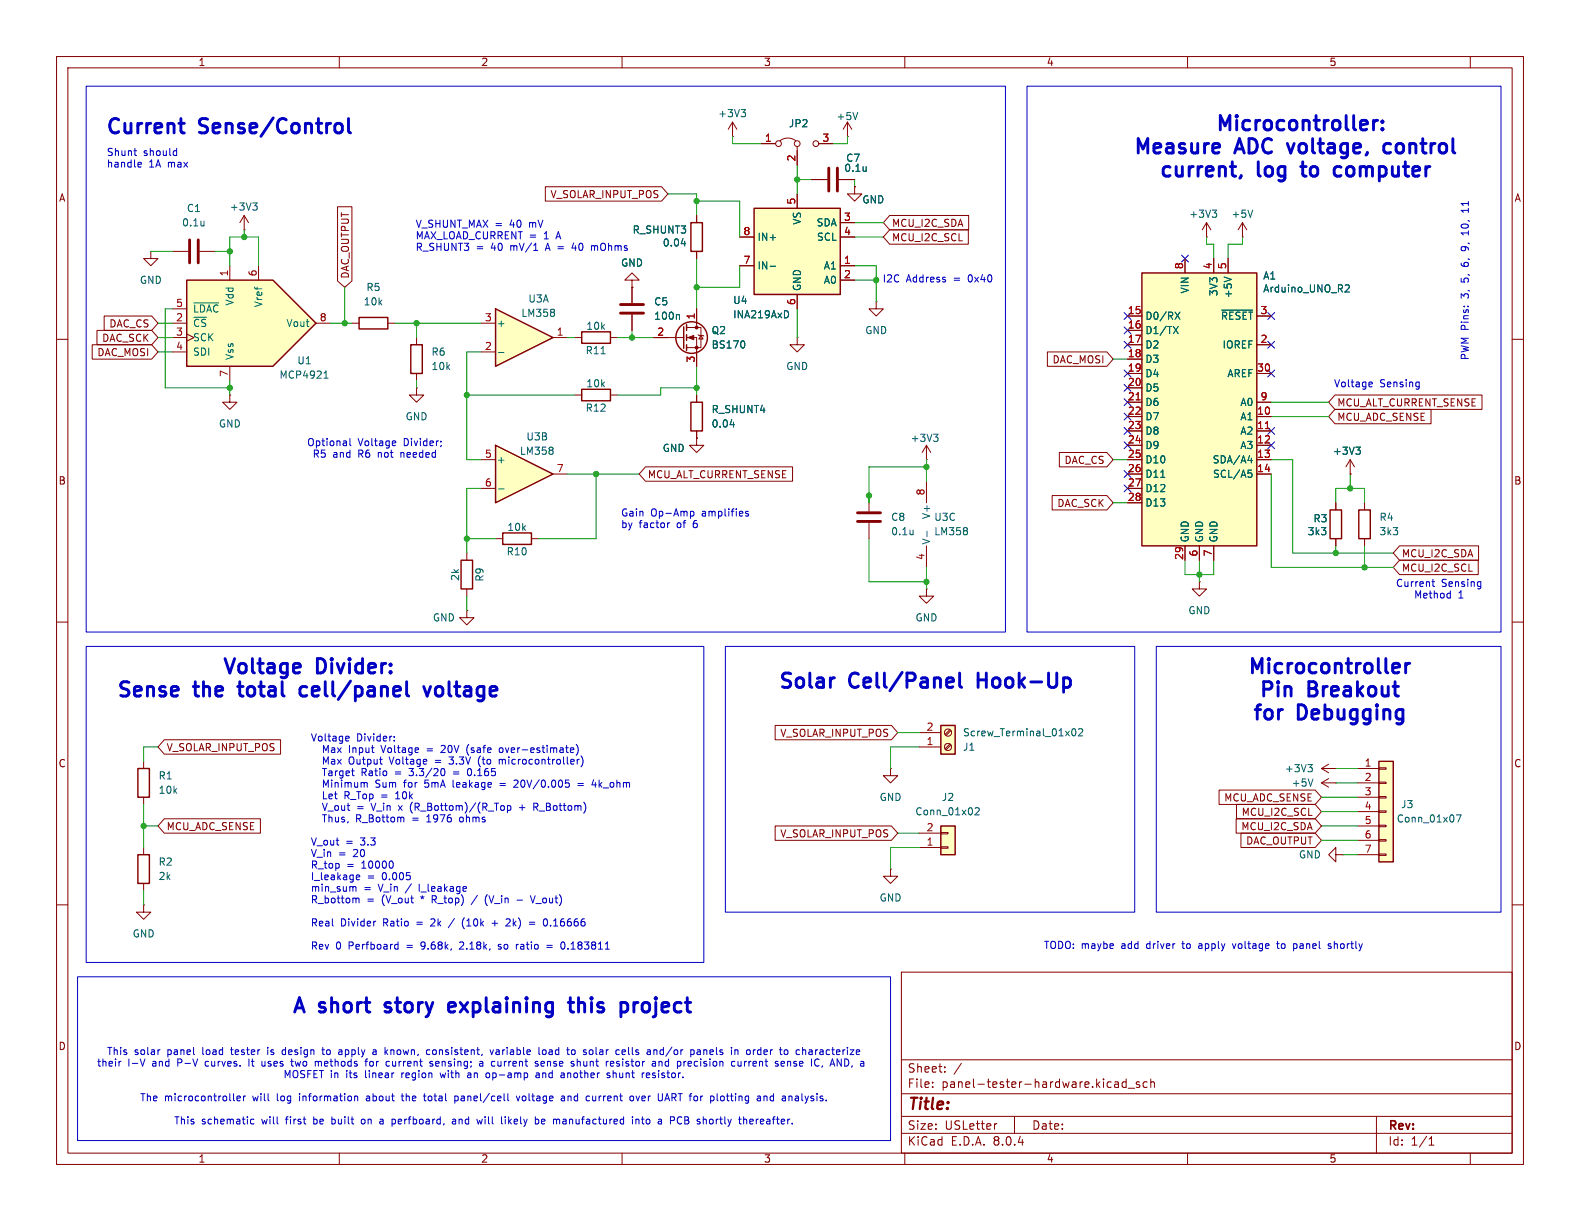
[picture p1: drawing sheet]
<svg xmlns="http://www.w3.org/2000/svg" width="279mm" height="216mm" viewBox="0 0 279 216" stroke-linecap="round" stroke-linejoin="round" font-family="sans-serif">
<g fill="none" stroke="#840000" stroke-width=".18">
<path d="M10 10h259.4v195.9h-259.4zM12 12h255.4v191.9h-255.4zM60 10v2M110 10v2M160 10v2M210 10v2M260 10v2M43.2 38.1l-.8 1.3M43.2 38.1v2.5M43.2 38.1l.7 1.3M10 60h2M43.2 40.6h.1"/>
<path d="M267.4 60h2M40.6 69.9v1.2h1.3l-1.3 1.3-1.2-1.3h1.2M40.6 69.9h.1M73.7 68.6v1.3h1.2l-1.2 1.2-1.3-1.2h1.3M73.7 68.6h.1M82.5 97.8v1.3M238.8 83.8h.1M238.8 81.3l-.8 1.3M238.8 81.3v2.5M238.8 81.3l.7 1.3M10 110h2M82.5 108v1.2h1.3l-1.3 1.3-1.2-1.3h1.2"/>
<path d="M82.5 108h.1M82.5 104.1v1.3M267.4 110h2M233.7 135.9l1.2 .8M233.7 135.9h2.5M233.7 138.4l1.2 .8M233.7 138.4h2.5M234.9 135.1l-1.2 .8M234.9 137.7l-1.2 .7M236.2 135.9h.1M236.2 138.4h.1M10 160h2"/>
<path d="M267.4 160h2M159.4 171.9h108v32h-108zM159.4 197.4h108M159.4 193.4h108M159.4 187.4h108M164.9 192.1v.2M164.9 191.4v.1M167.1 189.4v.2M167.1 188.7v.1M170 188l-1.3 1.9M176.3 198.7l-.3 .1M179.4 197.4v3"/>
<path d="M197.3 191.3l.4 .1 .1 .9M197.8 192.2l-.5 .1M197.8 191.6l-.5 .1M199.1 191.4l-.4-.1-.3 .3v.4l.2 .2h.5M199.1 190.8v1.5M199.5 192.4h1.1M201.5 191.4l-.4-.1-.2 .2 .1 .2 .5 .2v.3h-.6M202.9 191.4l-.5-.1-.3 .3v.4l.2 .2h.6M203.5 191.4l.2-.1 .4 .1v.9M203.5 190.8v1.5M243.4 197.4v6.5M60 203.9v2"/>
<path d="M110 203.9v2M159.4 200.4h108M160 203.9v2M210 203.9v2M252.7 202.5h.9M252.7 201.4l.4-.4v1.5M260 203.9v2"/>
</g>
<path d="M44.7 35.9h.8l-.4 .5M45.2 36.4l.3 .2v.3l-.3 .3M239.8 79.1h.8l-.5 .4M240.3 79.5l.3 .3v.3l-.3 .2M231.3 135.2h.8l-.5 .5M231.8 135.7l.3 .2v.3l-.3 .3M232.2 137.7l-.4 1.3" fill="none" stroke="#006464" stroke-width=".18"/>
<path d="M81.5 99.1h2.1v5h-2.1z" fill="none" stroke="#840000" stroke-width=".25"/>
<path d="M243.8 134.6h2.6v17.8h-2.6z" fill="#ffffc2"/>
<g fill="none" stroke="#840000" stroke-width=".18">
<path d="M213.4 39.4l-.8 1.2M213.4 39.4v2.5M213.4 39.4l.7 1.2M219.7 39.4l-.8 1.2M219.7 39.4v2.5M219.7 39.4l.8 1.2M26.7 44.5v1.2h1.2l-1.2 1.3-1.3-1.3h1.3M26.7 44.5h.1M213.4 41.9h.1M219.7 41.9h.1M212.1 102.9v1.2h1.3l-1.3 1.3-1.3-1.3h1.3M212.1 102.9h.1"/>
<path d="M157.5 135.9v1.3h1.2l-1.2 1.2-1.3-1.2h1.3M157.5 135.9h.1M240 135.9h3.8M240 138.4h3.8M243.8 138.3h1.3v.3h-1.3zM243.8 135.8h1.3v.2h-1.3zM25.4 149.9v1.2M25.4 156.2v1.3M157.5 153.7v1.2h1.2l-1.2 1.3-1.3-1.3h1.3M157.5 153.7h.1M240 141h3.8M240 143.5h3.8"/>
<path d="M240 146.1h3.8M240 148.6h3.8M240 151.1h3.8M243.8 151h1.3v.3h-1.3zM243.8 148.5h1.3v.2h-1.3zM243.8 145.9h1.3v.3h-1.3zM243.8 143.4h1.3v.2h-1.3zM243.8 140.8h1.3v.3h-1.3z"/>
</g>
<path d="M243.8 134.6h2.6v17.8h-2.6zM24.4 151.1h2v5.1h-2z" fill="none" stroke="#840000" stroke-width=".25"/>
<path d="M214.4 37.2h.8l-.5 .4M214.9 37.6l.3 .3v.3l-.3 .2M221.5 37.2l-.4 1.2M257.5 144.1h.9l-.6 1.3" fill="none" stroke="#006464" stroke-width=".18"/>
<path d="M33 49.5h15.3l7.6 7.7-7.6 7.6h-15.3z" fill="#ffffc2"/>
<path d="M33 49.5h15.3l7.6 7.7-7.6 7.6h-15.3z" fill="none" stroke="#840000" stroke-width=".25"/>
<path d="M30.5 57.2h2.5M30.5 59.7h2.5M30.5 54.6h2.5M30.5 44.5h2.8M33 59.1l1.3 .6-1.3 .6M35.3 44.5h2.8M40.6 47v2.5M45.7 47v2.5M55.9 57.2h2.5M30.5 62.2h2.5M40.6 64.8v2.5" fill="none" stroke="#840000" stroke-width=".18"/>
<path d="M36.1 39.1v.8M36.1 39.8l-.1 .1M34.3 53.6h4.4M57.3 66.9h.7M57.4 65.9l.3-.3v1.3" fill="none" stroke="#006464" stroke-width=".18"/>
<path d="M33.5 42.4v4.1M35.1 42.4v4.1" fill="none" stroke="#840000" stroke-width=".51"/>
<path d="M87.6 78.7l10.2 5.1-10.2 5.1z" fill="#ffffc2"/>
<path d="M87.6 78.7l10.2 5.1-10.2 5.1z" fill="none" stroke="#840000" stroke-width=".25"/>
<path d="M85.1 81.3h2.5M85.1 86.4h2.5M97.8 83.8h2.5" fill="none" stroke="#840000" stroke-width=".18"/>
<path d="M97.7 79.2v.3M97.7 79.7v.5M88.2 86.5h.9" fill="none" stroke="#006464" stroke-width=".18"/>
<path d="M166.4 146.1h2.5v5h-2.5z" fill="#ffffc2"/>
<path d="M162.6 149.9h3.8M162.6 147.3h3.8M166.4 147.2h1.2v.2h-1.2zM166.4 149.7h1.2v.3h-1.2z" fill="none" stroke="#840000" stroke-width=".18"/>
<path d="M166.4 146.1h2.5v5h-2.5z" fill="none" stroke="#840000" stroke-width=".25"/>
<path d="M172.4 142.9l.5-.1 .3 .4-.8 .9h.8" fill="none" stroke="#006464" stroke-width=".18"/>
<path d="M166.4 128.3h2.5v5.1h-2.5z" fill="#ffffc2"/>
<path d="M72.6 61h2.1v5h-2.1zM166.4 128.3h2.5v5.1h-2.5z" fill="none" stroke="#840000" stroke-width=".25"/>
<g fill="none" stroke="#840000" stroke-width=".18">
<path d="M73.7 59.7v1.3M73.7 66v1.3M163.8 78.7l-.7 1.3M163.8 78.7v2.6M163.8 78.7l.8 1.3M153.7 87.6v2.8M153.7 92.5v2.8M163.8 81.3h.1M163.8 104.1v1.3h1.3l-1.3 1.3-1.2-1.3h1.2M163.8 104.1h.1M162.6 132.1h3.8M162.6 129.5h3.8"/>
<path d="M168 129l-.9 .9M168 131.6l-.9 .8M168.1 129.2l-.8 .8M168.1 131.7l-.8 .9"/>
<circle cx="167.6" cy="132.1" r=".63"/>
<circle cx="167.6" cy="129.5" r=".63"/>
</g>
<path d="M165.1 76.8h.8l-.4 .5M165.6 77.3l.3 .2v.3l-.3 .2M161.5 93.7v.9M161.5 94.4l-.1 .1M189.6 129l.2-.2a.68 .68 0 0 1 .5 .7 .68 .68 0 0 1-.5 .6l-.2-.1-.1-.4zM190.7 129l.5-.2 .3 .4-.8 .9h.8" fill="none" stroke="#006464" stroke-width=".18"/>
<path d="M151.6 92.2h4.1M151.6 90.7h4.1" fill="none" stroke="#840000" stroke-width=".51"/>
<path d="M87.6 54.6l10.2 5.1-10.2 5.1z" fill="#ffffc2"/>
<path d="M63.5 56.1h5.1v2.1h-5.1zM87.6 54.6l10.2 5.1-10.2 5.1zM88.9 94.2h5.1v2.1h-5.1zM24.4 135.9h2v5.1h-2z" fill="none" stroke="#840000" stroke-width=".25"/>
<g fill="none" stroke="#840000" stroke-width=".18">
<path d="M143.5 31.8h2.8M148.3 31.8h2.8M149.9 24.1h.1M149.9 21.6l-.8 1.3M149.9 21.6v2.5M149.9 21.6l.7 1.3M151.1 33v1.3h1.3l-1.3 1.3-1.2-1.3h1.2M151.1 33h.1M62.2 57.2h1.3M68.6 57.2h1.2M85.1 57.2h2.5M97.8 59.7h2.5"/>
<path d="M85.1 62.2h2.5M87.6 95.3h1.3M94 95.3h1.2M163.8 85.1v3.8M163.8 96.5v3.8M25.4 134.6v1.3M25.4 141v1.2M236.2 151.1v-1.2l-1.3 1.2 1.3 1.3v-1.3h1.3M237.5 151.1h.1M25.4 160v1.3h1.3l-1.3 1.3-1.3-1.3h1.3M25.4 160h.1"/>
</g>
<path d="M151.7 19.9l-.4 1.3M153.2 29.5v.8M153.2 30.2h-.1M98 54.8v.3M98 55.3v.5M88.2 62.3h.9M163.9 93.9v1M171 93.4v.3M171 94v.4" fill="none" stroke="#006464" stroke-width=".18"/>
<path d="M146.6 29.7v4.1M148.1 29.7v4.1" fill="none" stroke="#840000" stroke-width=".51"/>
<path d="M201.9 48.3h20.3v48.2h-20.3z" fill="#ffffc2"/>
<path d="M201.9 48.3h20.3v48.2h-20.3zM235.2 90.2h2v5.1h-2z" fill="none" stroke="#840000" stroke-width=".25"/>
<g fill="none" stroke="#840000" stroke-width=".18">
<path d="M199.4 55.9h2.5M199.4 58.4h2.5M209.5 45.7v2.6M214.6 45.7v2.6M217.2 45.7v2.6M222.2 55.9h2.6M199.4 73.7h2.5M199.4 76.2h2.5M199.4 78.7h2.5M199.4 61h2.5M199.4 63.5h2.5M199.4 66h2.5"/>
<path d="M199.4 68.6h2.5M199.4 71.1h2.5M222.2 73.7h2.6M222.2 76.2h2.6M222.2 78.7h2.6M222.2 61h2.6M222.2 66h2.6M222.2 71.1h2.6M199.4 81.3h2.5M199.4 83.8h2.5M199.4 86.4h2.5M199.4 88.9h2.5"/>
<path d="M209.5 96.5v2.6M212.1 96.5v2.6M214.6 96.5v2.6M222.2 81.3h2.6M222.2 83.8h2.6M236.2 88.9v1.3M236.2 95.3v1.2"/>
</g>
<path d="M200.9 70.7h.7M223.8 75.8h.7" fill="none" stroke="#a90000" stroke-width=".18"/>
<path d="M207.5 57.7l.8 1.3M207.8 55.2l.8 1.3M208.3 57.7l-.8 1.3M208.6 55.2l-.8 1.3M216 54.8h5.5M216.5 49l1.2 .4M238 50.4h.4l.2 .3-.8 .9h.8M205.3 84.4h.7M220.7 81.4h.8M220.7 83.1h.6M220.9 83.6h.3l.2 .3-.1 .4-.4 .1M221.3 81v.9" fill="none" stroke="#006464" stroke-width=".18"/>
<path d="M133.3 36.8h15.3v15.3h-15.3z" fill="#ffffc2"/>
<g fill="none" stroke="#840000" stroke-width=".25">
<path d="M122.2 39.4h2v5.1h-2zM133.3 36.8h15.3v15.3h-15.3zM102.9 58.7h5v2h-5zM120.9 57.8v3.8M121.4 57.4v1M121.4 59.2v1M102.9 68.8h5v2.1h-5zM121.4 61v1M122.2 71.1h2v5.1h-2zM240.3 90.2h2v5.1h-2z"/>
<circle cx="122.3" cy="59.7" r="2.79"/>
</g>
<g fill="none" stroke="#840000" stroke-width=".18">
<path d="M59.7 36.6h2.5v13.1l-1.2 1.1-1.3-1.1zM96.4 33h20.6l1.1 1.3-1.1 1.3h-20.6zM123.2 38.1v1.3M129.5 24.1h.1M129.5 21.6l-.7 1.3M129.5 21.6v2.5M129.5 21.6l.8 1.3M134.6 25.4h2.6M137.9 24.9a2.26 2.26 0 0 1 2.8 0M141 25.9v3.3M141 34.3v2.5M143.5 31.8h2.8"/>
<path d="M144.8 25.4h2.5M148.3 31.8h2.8M148.6 39.4h2.5M151.1 33h.1M157.3 38.1h14v2.5h-14l-1.1-1.2zM17.1 58.4h9.7l1.1 1.3-1.1 1.3h-9.7zM18.4 55.9h8.4l1.1 1.3-1.1 1.2h-8.4zM101.6 59.7h1.3M107.9 59.7h1.3M111.8 49.5h1.2l-1.2-1.2-1.3 1.2h1.3v1.3M111.8 50.8h.1M111.8 50.8v2.8"/>
<path d="M111.8 55.6v2.8M115.6 59.7h5.3M121.4 59.7h1.8v5.1M121.4 57.9h2.6v3.6h-2.6M123.2 44.5v1.2M123.2 54.6v3.3M123.4 59.2l.2 .1h.7l.2 .1M124 59.3l.3 .6h-.7zM130.8 47h2.5M130.8 41.9h2.5M141 59.7v1.3h1.2l-1.2 1.2-1.3-1.2h1.3M141 59.7h.1"/>
<path d="M141 52.1v2.5M148.6 47h2.5M148.6 49.5h2.5M148.6 41.9h2.5M154.9 53.3v1.3h1.3l-1.3 1.3-1.2-1.3h1.2M154.9 53.3h.1M157.3 40.6h13.9v2.6h-13.9l-1.1-1.3zM199.4 55.9h2.5M199.4 58.4h2.5M209.5 45.7v2.6M214.6 45.7v2.6M217.2 45.7v2.6"/>
<path d="M222.2 55.9h2.6M16.3 61h10.5l1.1 1.2-1.1 1.3h-10.5zM101.6 69.9h1.3M107.9 69.9h1.3M123.2 77.5v1.2h1.3l-1.3 1.3-1.3-1.3h1.3M123.2 77.5h.1M123.2 69.9v1.2M123.2 76.2v1.3M185.2 62.2h10.5l1.1 1.3-1.1 1.3h-10.5zM199.4 73.7h2.5M199.4 76.2h2.5M199.4 78.7h2.5"/>
<path d="M199.4 61h2.5M199.4 63.5h2.5M199.4 66h2.5M199.4 68.6h2.5M199.4 71.1h2.5M222.2 73.7h2.6M222.2 76.2h2.6M222.2 78.7h2.6M222.2 61h2.6M222.2 66h2.6M222.2 71.1h2.6M236.1 72.4h17v2.5h-17l-1.2-1.2z"/>
<path d="M236.1 69.8h26v2.6h-26l-1.2-1.3zM114.1 82.5h26v2.6h-26l-1.1-1.3zM186.1 87.6h9.6l1.1 1.3-1.1 1.3h-9.6zM187.3 80h8.4l1.1 1.3-1.1 1.3h-8.4zM199.4 81.3h2.5M199.4 83.8h2.5M199.4 86.4h2.5M199.4 88.9h2.5M209.5 96.5v2.6M212.1 96.5v2.6M214.6 96.5v2.6M222.2 81.3h2.6"/>
<path d="M222.2 83.8h2.6M236.2 88.9v1.3M236.2 95.3v1.2M238.8 83.8h.1M241.3 88.9v1.3M241.3 95.3v1.2M247.5 99.1h13.9v2.5h-13.9l-1.1-1.3zM247.5 96.5h14v2.6h-14l-1.1-1.3zM29.1 130.8h20.5v2.6h-20.5l-1.2-1.3zM137.1 128.3h20.5l1.1 1.2-1.1 1.3h-20.5zM215.6 139.7h17l1.1 1.3-1.1 1.2h-17zM29.1 144.8h16.9v2.5h-16.9l-1.2-1.2z"/>
<path d="M137.1 146h20.5l1.1 1.3-1.1 1.3h-20.5zM218.6 144.8h14l1.1 1.3-1.1 1.2h-14zM218.7 142.2h13.9l1.1 1.3-1.1 1.3h-13.9zM219.4 147.3h13.2l1.1 1.3-1.1 1.3h-13.2z"/>
<circle cx="137.7" cy="25.4" r=".51"/>
<circle cx="141" cy="25.4" r=".51"/>
<circle cx="144.3" cy="25.4" r=".51"/>
</g>
<g fill="none" stroke="#006464" stroke-width=".18">
<path d="M131.1 19.4h.7l-.4 .5M131.6 19.9l.2 .2v.3l-.2 .2M153.2 29.5v.8M153.2 30.2h-.1M120 55.6l.2 .2v.7M120.5 43.1h.8M136.2 47.1h1M139.2 55l.2 .5-.2 .6M207.5 57.7l.8 1.3M207.8 55.2l.8 1.3M208.3 57.7l-.8 1.3M208.6 55.2l-.8 1.3"/>
<path d="M216 54.8h5.5M216.5 49l1.2 .4M238 50.4h.4l.2 .3-.8 .9h.8M106.3 62.6h.7M129.1 75.1h.8M131.6 60.4l.1 .4-.1 .6M239.8 79.1h.8l-.5 .4M240.3 79.5l.3 .3v.3l-.3 .2M205.3 84.4h.7M220.7 81.4h.8M220.7 83.1h.6M220.9 83.6h.3l.2 .3-.1 .4-.4 .1"/>
<path d="M221.3 81v.9"/>
</g>
<g fill="#840000" stroke="#840000" stroke-width=".18">
<path d="M121.7 59.7l1-.4v.8z"/>
<circle cx="123.2" cy="61.5" r=".25"/>
<circle cx="123.2" cy="57.9" r=".25"/>
</g>
<path d="M109.7 55.4h4.1M109.7 53.8h4.1" fill="none" stroke="#840000" stroke-width=".51"/>
<g fill="none" stroke="#0000c2" stroke-width=".51">
<path d="M31.6 21.8h1M32.1 23.4l.5 .1M60.1 21.8l.4 .5v.7l-.4 .5M61.6 21v2.1l.4 .4M215.5 25.5l.2 .5-1.2 .2M219.5 31l-.3 .5M235.9 29.9v.8l.2 .2 .3 .2h.5M242.9 21.3v1.7M243.6 21.3a.65 .65 0 0 0-.7 .5M244.5 22.7l.1 .2-.1 .1M244.5 22.7l-.2 .2 .2 .1M244.5 21.4v.2"/>
<path d="M244.5 22.7v.3M244.5 21.4l.1 .1-.1 .1M244.5 21.4l-.2 .1 .2 .1M245.7 25.4l-.8 .1-.2 .4v.7l.1 .2 .4 .3h.5M52.7 117.3l.3 .1 .1 .5-1.2 .2M53 118.9l-.3 .1M147.3 119.9h.3M167.8 119.9l.7 .1 .1 .5-1.2 .2M169.7 119v2.2l.4 .3M247.1 117.3l.3 .1 .1 .5-1.2 .2M247.4 118.9l-.3 .1M248.6 117.3v1.7"/>
<path d="M249.3 117.3a.65 .65 0 0 0-.7 .5M54 121.4l-.7 .1-.3 .4v.7l.2 .2 .3 .3h.5M72 123l.3 .1M74.9 121.4l.6 1.7 .6-1.7M168.5 121.4l-.7 .1M80.4 177.4l-.7-.1-.4 .3v1l.1 .2 .3 .2 .7-.2M80.5 177.9l-1.2 .2M100.5 177.3h1M100.8 176.4v2.2l.2 .2 .5 .2M102.3 176.4v2.6M102.7 177.3l-.4 .2M112.1 177.3v1.7"/>
<path d="M112.8 177.3a.65 .65 0 0 0-.7 .4"/>
</g>
<g fill="none" stroke="#0000c2" stroke-width=".18">
<path d="M15.2 15.2h162.6v96.6h-162.6zM181.6 15.2h83.8v96.6h-83.8zM23.7 26.7h.5M23.9 27.4l.3 .1M24.6 28.7l.3 .1 .1 .2-.6 .1M24.9 29.5h-.3M30.9 26.7h.3M31.2 27.4l-.3 .1M31.2 26.2v1.3M259.7 36.8v.8M259.7 37.2h-1.3l.4 .4M94.4 44.3h.7"/>
<path d="M101.4 43l-.3 .9h.8M104.6 43.4v.9M104.6 43.6l.4-.2 .1 .2M258.4 44.1l.2 .2h.3l.3-.2M259.7 40.8v.8M259.7 44v.2M259.7 41.2h-1.3l.4 .4M61.9 77.5v1.1l.2 .2M69.8 78l.2 .3-.6 .1M69.9 78.7l-.1 .1M78 78v.1M78 78.7l-.1 .3"/>
<path d="M242.3 67.6h.3l.1 .3-.6 .1M242.6 68.3l-.3 .1M250.8 67.6h.2M251 67.6v1l-.2 .2M251 68.3l-.2 .1M118.2 92.5l-.1 .2M122.1 90.5l.4-.1 .2 .3-.1 .5h-.5M132.3 90.5l-.3-.1-.2 .2 .1 .2 .4 .1v.3h-.5M15.2 114.3h109.3v55.9h-109.3zM128.3 114.3h72.4v47h-72.4zM204.5 114.3h60.9v47h-60.9zM253.2 102.9h.5"/>
<path d="M253.4 102.4v1.1l.3 .2M256.5 104.5v1.2M256.5 105.7h-.1M261.7 102.9h.2M261.9 102.9v1l-.2 .2M261.9 103.6l-.2 .1M61.3 130.2h.4v.3l-.6 .1M61.7 131h-.4M64.9 138.4v.8M67.4 131.8l.4 1.3M68.8 133.8l.4 1.3M69.7 130.9v.1"/>
<path d="M69.7 130.2v.2M72.3 137l.2 .2M75.1 139.1l.2 .1M75.2 137.9l-.1 .6 .2-.1M75.5 132.4h1M75.5 132.8h1M77 134.5h.9M77 134.8h.9M78.5 131.8l-.5 .1M78.5 136l.2 .4-.2 .7M78.7 132.3l-.8 .8h.8M79.4 135l.5 .1"/>
<path d="M80.1 137.9v1.1l.2 .2M80.2 133.8l-.4 .5h.1M80.2 136.5h1M80.2 136.9h1M82.6 133l.3 .6M82.8 136a.69 .69 0 0 0 .3 1.2l.1-.1M82.9 131.6l-.3 .6M84.7 134.2v.9l.3 .5M88.3 134.3v.8M88.3 134.4l.3-.1 .2 .2M88.4 132.3l.3-.1 .3 .3v.3l-.3 .3-.3-.1-.1-.2zM88.4 138.5h1"/>
<path d="M88.4 138.9h1M88.8 134.5v.6M89 134.3l-.2 .2M90.9 138.1l.5-.2 .2 .3M91.6 138.3l-.8 .9h.8M101.3 132.2l.2 .3-.6 .1M101.4 133l-.1 .1M101.9 131.6a1.47 1.47 0 0 1 .1 1.9M102.2 138.5h1M102.2 138.9h1M102.4 134.3l-.3 .1M102.7 133.7a1.46 1.46 0 0 1 0 1.9"/>
<path d="M105 137.9l-.3 .9h.8M105.3 138.4v.8M62.9 156.8v.8M63 158.9h.4l.1 .8M63.1 155.5h.5M63.1 154.8l.3-.1 .2 .3-.6 .1M65.6 142l.4 1.3M69.5 152.5v.8M70 141.2h.7M70.2 140.2l-.2 .1M70.4 142.4l.7 .9M71.1 142.4l-.7 .9"/>
<path d="M72.6 143.2l.3 .6M72.7 142.1l-.1 .3M75.5 145.3h.7M81.4 144.6l-.1 .5 .1 .2h.3M84.4 158.3l-1.1 1.7M86.2 158.2a1.46 1.46 0 0 0 0 1.9M89.7 142.4v1.3M89.7 142.5l.4-.1 .2 .3-.1 .5h-.5M91.4 159.2h1M91.9 142.8h.9M93.8 158.4l.4 1.3 .4-1.3M94.4 142h.5l.2 .3-.1 .3-.6 .1"/>
<path d="M94.7 142.7l.4 .6M13.7 172.7h143.8v29h-143.8zM66.5 162.9l-.3 .1M70 167h.4M70.4 166.6v1.2M70.4 167.8h-.4M80.4 162.4l-1.1 1.6M81.5 166.6l-.2 .1M81.9 167.1l-.7 .7h.8M82.1 162.3a1.46 1.46 0 0 0 0 1.9M87 163.3h1M88.1 167.8h.4"/>
<path d="M88.5 167l-.4 .2 .1 .1 .3 .1M89.6 162.5h.4l.2 .2M90.2 162.8l-.8 .9h.8M91.7 167l-.3 .1M93.6 163.1h1M93.6 163.4h1M96.1 163l.1-.4 .2-.1a.72 .72 0 0 1 .1 1.2M96.7 167.2h1M96.7 167.5h1M99.2 167l.1-.3 .2-.1a.68 .68 0 0 1 .4 .6 .68 .68 0 0 1-.4 .6M212.1 166.9h-.1M212.1 167.2l-.2 .2 .2 .3"/>
<path d="M217.9 166.9l.3 .8 .3-.8M225.7 166.9h.5M225.9 166.4v1.1l.3 .2M228.9 166.9h.3l.2 .2-.1 .5-.4 .1M235.3 166.9h-.3l-.1 .2v.1l.4 .2v.3h-.4M21.4 187.7l-.3 .1M25.6 187.2l-.4 1.3M28.2 185.6h.1M41.3 193.4v1.1l.2 .2M41.9 194.2l.6-.1-.1-.2-.3-.1-.2 .2 .1 .6h.4M43.1 193.8v.9M43.4 193.8l-.3 .2"/>
<path d="M44 187.2v1.3M44.9 198l-.4-.1-.2 .2 .1 .6h.5M46.3 187.7v.6l.4 .2M47.3 185.2v.1M47.3 185.6v.9M50.4 185.6l-.4 .1-.1 .2v.5l.5 .1M51.6 187.2v1.1l.3 .2M56.2 187.7l.1 .2M56.3 187.9v.6M56.5 187.7l-.2 .2M56.9 185.6h.5M57.1 185.2v1.1l.3 .2"/>
<path d="M58.7 197.5v1.2M58.7 198.7h.1M58.8 197.9l-.1 .1M60 185.6l.4 .1 .1 .8M60.5 186.4l-.5 .1M60.5 185.9l-.5 .1M62.7 193.9l.2-.1 .3 .1 .1 .8M62.7 193.8v.9M64.3 197.9l-.3 .1-.1 .1v.5l.4 .1M64.7 187.4v1.1M64.9 193.8l-.1 .1M64.9 194.2l-.1 .1 .1 .4"/>
<path d="M65.5 187.7l-.1 .6 .2 .2M66 185.7h.5v.8M66 186.4h.5M66.5 185.9l-.5 .2M67.2 198.7h.6M67.2 198h.5M67.8 198.2l-.6 .1M68.8 187.7h.1M68.9 188.5h-.1M69.1 185.6v.9M69.3 185.6l-.2 .1M69.7 197.9l.2 .2v.4l-.2 .2"/>
<path d="M70.9 193.8h.5M71.1 193.4v1.1l.3 .2M74.9 193.8h.4M75 193.4v1.1l.3 .2M75.6 185.6l.4 .1M76 186.4l-.4 .1M76 187.9l.6 .4-.2 .2h-.4M76.5 187.7h-.3l-.2 .2M76.9 185.6l-.3 .1-.1 .2 .1 .5 .3 .1M77.5 187.7h-.3l-.2 .2 .1 .6h.4M77.6 188l-.6 .1M77.8 189.7l.3 .9"/>
<path d="M80 198h.5l.1 .7M80.4 193.9l.4-.1 .2 .2-.1 .6h-.5M80.4 193.8v1.3M80.6 198.2l-.4 .1-.2 .1 .2 .3h.4M83.1 190.1h-.3l-.1 .2v.2l.4 .1M84.8 187.7h.5l.1 .8M84.8 188.5h.6M85.3 197.9l-.2 .8-.3-.6M85.4 188l-.6 .1M86 190.4l.2 .2 .3-.1M86.5 189.8l-.3-.1-.2 .1M86.7 185.6l.3 .9 .3-.9"/>
<path d="M87.7 185.7h.5M88.3 185.9l-.4 .1-.2 .2 .2 .3 .4-.1M88.6 187.7v.8M88.6 188.4l-.2 .1M89.3 197.5v.1M89.3 197.9v.8M89.8 193.4v1.1l.2 .2M90 197.5v1.2M90.4 197.9l-.4 .5M91.3 193.8l.3 .9 .3-.9M94.8 189.8h.5l.1 .8M95 197.9l.3 .2v.4l-.3 .2"/>
<path d="M95.4 190l-.5 .1-.1 .2 .1 .3 .5-.1M95.7 188.1l.6-.1-.1-.3h-.4l-.1 .2v.6h.5M96 185.7l.2-.1 .3 .1 .1 .5-.1 .2-.3 .1-.2-.1zM96.3 198l-.4-.1-.1 .2v.6h.5M96.4 198.2l-.6 .1M99.3 193.9h.5v.8M99.4 189.7l.3 .1 .1 .8M99.7 197.9l-.1 .1M99.7 198.3l-.2 .1 .2 .3M99.8 190.5l-.4 .1M99.8 190l-.4 .1M99.8 194.1l-.4 .1-.2 .1 .2 .4 .4-.1"/>
<path d="M101.3 185.6l.3 .1 .1 .2v.5l-.4 .1M102.3 187.7l.3 .2v.6M104.8 185.7v.7M104.8 193.8v.7l.4 .2M107.8 189.8l-.3-.1-.2 .2 .1 .2 .4 .1v.3h-.5M108.4 189.3v1.3M108.5 189.8h-.1M109.5 187.7h-.3l-.2 .2 .1 .1 .4 .2v.3h-.5M110.2 185.6l.3 .1 .1 .2-.6 .2M110.5 186.4l-.3 .1M111.1 185.2v1.1l.2 .2M111.5 193.9l.3-.1 .3 .2-.2 .6h-.4"/>
<path d="M111.8 197.5v.1M111.8 197.9v.8M112.4 198l.2-.1 .3 .1 .1 .7M112.4 197.9v.8M112.5 193.8l.3 .9 .3-.9M113.4 197.9h.5M113.6 197.5v1.1l.3 .1M114.3 190.1l.6-.1-.1-.2-.3-.1-.2 .2 .1 .6h.4M115.8 185.6l.4 .2v.7M116.5 187.8l.2-.1h.3l.1 .8M116.5 187.7v.8M117.2 185.6l-.4 .1-.1 .2 .1 .5 .4 .1"/>
<path d="M117.6 194.7l.4-1.3 .4 1.3M117.7 194.3h.6M118.1 187.7h-.2l-.3 .2 .1 .5 .4 .1M121.9 187.7h.3l.1 .3-.6 .1M122.2 188.5h-.3M123.3 185.7h.5v.8M123.8 185.9l-.4 .1-.2 .2 .2 .3 .4-.1M124.5 185.6v.9M124.9 185.7l-.3-.1-.1 .1M125.6 198.7h.3M125.9 197.9l-.3 .1M127.8 193.8l-.3 .1-.1 .1 .1 .5 .3 .2"/>
<path d="M131 188.4l-.1 .1h-.3M131 187.7v.8M131.6 187.7v.8M132 187.7l-.4 .2M132.4 185.6l-.3 .1-.1 .2 .1 .5 .3 .1M132.6 198.3l.6-.1-.1-.2-.3-.1-.2 .2v.6h.5M135.1 193.8v.9M135.1 193.9l.2-.1 .3 .1v.8M135.3 185.6l-.2 .2v.5l.2 .2M135.7 185.9l-.6 .2M136.2 193.9v.6M139.3 187.8l.2-.1h.3v.8"/>
<path d="M139.3 187.7v.8M141 193.8l-.3 .1M141.1 194.2h-.3l-.2 .1 .1 .3 .4 .1M141.4 185.7l-.4-.1-.2 .3 .1 .5h.5M144.2 185.6v.9M144.5 185.6l-.3 .3M146.9 188.2h.6M147.2 187.2l-.4 1.3M150 187.6v.6"/>
</g>
<g fill="none" stroke="#009600" stroke-width=".18">
<path d="M118.1 34.3h5.1v3.8M123.2 35.6h7.6v6.3M129.5 24.1v1.3h5.1M141 29.2v5.1M141 31.8h2.5M149.9 24.1v1.3h-2.6M151.1 39.4h5.1M151.1 31.8v1.2M26.7 44.5h3.8M27.9 59.7h2.6M27.9 57.2h2.6M30.5 54.6h-1.3v14h11.4"/>
<path d="M38.1 44.5h2.5M40.6 47v-5.1h5.1v5.1M43.2 40.6v1.3M58.4 57.2h3.8M61 50.8v6.4M69.8 57.2h15.3M73.7 57.2v2.5M100.3 59.7h1.3M109.2 59.7h6.4M111.8 58.4v1.3M123.2 45.7v8.9M130.8 47v3.8h-7.6"/>
<path d="M141 54.6v5.1M151.1 47h3.8v6.3M151.1 49.5h3.8M151.1 41.9h5.1M213.4 41.9v1.3h1.2v2.5M219.7 41.9v1.3h-2.5v2.5M27.9 62.2h2.6M40.6 67.3v2.6M73.7 67.3v1.3M82.5 69.9h19.1M85.1 62.2h-2.6v19.1h2.6M123.2 64.8v5.1"/>
<path d="M123.2 68.6h-6.4v1.3h-7.6M196.8 63.5h2.6M224.8 73.7h10.1M224.8 71.1h10.1M82.5 95.3h5.1M85.1 86.4h-2.6v11.4M100.3 83.8h12.7M105.4 83.8v11.5h-10.2M153.7 95.3v7.6h10.1M163.8 82.6h-10.1v6.3M163.8 81.3v3.8M196.8 81.3h2.6"/>
<path d="M196.8 88.9h2.6M209.5 99.1v2.5h5.1v-2.5M212.1 99.1v3.8M224.8 81.3h3.8v16.5h17.8M224.8 83.8v16.5h21.6M236.2 88.9v-2.5h5.1v2.5M236.2 96.5v1.3M238.8 83.8v2.6M241.3 96.5v3.8M82.5 105.4v2.6M163.8 100.3v3.8M27.9 132.1h-2.5v2.5"/>
<path d="M158.7 129.5h3.9M162.6 132.1h-5.1v3.8M236.2 135.9h3.8M236.2 138.4h3.8M25.4 142.2v7.7M25.4 157.5v2.5M25.4 146.1h2.5M158.7 147.3h3.9M162.6 149.9h-5.1v3.8M233.7 146.1h6.3M233.7 141h6.3M233.7 143.5h6.3"/>
<path d="M233.7 148.6h6.3M237.5 151.1h2.5"/>
</g>
<g fill="none" stroke="#000084" stroke-width=".18">
<path d="M198.8 55.3l1.2 1.2M198.8 57.8l1.2 1.2M200 55.3l-1.2 1.2M200 57.8l-1.2 1.2M208.9 45.1l1.3 1.2M210.2 45.1l-1.3 1.2M224.2 55.3l1.2 1.2M225.4 55.3l-1.2 1.2M198.8 78.1l1.2 1.2M198.8 65.4l1.2 1.2M198.8 75.6l1.2 1.2M198.8 60.4l1.2 1.2"/>
<path d="M198.8 73.1l1.2 1.2M198.8 68l1.2 1.2M198.8 70.5l1.2 1.2M200 78.1l-1.2 1.2M200 65.4l-1.2 1.2M200 75.6l-1.2 1.2M200 60.4l-1.2 1.2M200 73.1l-1.2 1.2M200 68l-1.2 1.2M200 70.5l-1.2 1.2M224.2 60.4l1.2 1.2M224.2 75.6l1.2 1.2"/>
<path d="M224.2 78.1l1.2 1.2M224.2 65.4l1.2 1.2M225.4 60.4l-1.2 1.2M225.4 75.6l-1.2 1.2M225.4 78.1l-1.2 1.2M225.4 65.4l-1.2 1.2M198.8 85.8l1.2 1.2M198.8 83.2l1.2 1.2M200 85.8l-1.2 1.2M200 83.2l-1.2 1.2"/>
</g>
<path d="M200.9 70.7h.7M223.8 75.8h.7" fill="none" stroke="#a90000" stroke-width=".18"/>
<g fill="#009600" stroke="#009600" stroke-width=".18">
<circle cx="236.2" cy="97.8" r=".46"/>
<circle cx="238.8" cy="86.4" r=".46"/>
<circle cx="163.8" cy="102.9" r=".46"/>
<circle cx="163.8" cy="82.6" r=".46"/>
<circle cx="241.3" cy="100.3" r=".46"/>
<circle cx="212.1" cy="101.6" r=".46"/>
<circle cx="154.9" cy="49.5" r=".46"/>
<circle cx="141" cy="31.8" r=".46"/>
<circle cx="123.2" cy="35.6" r=".46"/>
<circle cx="111.8" cy="59.7" r=".46"/>
<circle cx="123.2" cy="50.8" r=".46"/>
<circle cx="123.2" cy="68.6" r=".46"/>
<circle cx="153.7" cy="87.6" r=".46"/>
<circle cx="40.6" cy="44.5" r=".46"/>
<circle cx="43.2" cy="41.9" r=".46"/>
<circle cx="40.6" cy="68.6" r=".46"/>
<circle cx="105.4" cy="83.8" r=".46"/>
<circle cx="73.7" cy="57.2" r=".46"/>
<circle cx="82.5" cy="69.9" r=".46"/>
<circle cx="61" cy="57.2" r=".46"/>
<circle cx="82.5" cy="95.3" r=".46"/>
<circle cx="25.4" cy="146.1" r=".46"/>
</g>
<g font-size="3.5" fill="#0000c2">
<text x="214.7" y="23.9">Microcontroller:</text>
<text x="18.4" y="24.4">Current</text>
<text x="35.3" y="24.4">Sense/Control</text>
<text x="200.2" y="27.9">Measure</text>
<text x="218.6" y="27.9">ADC</text>
<text x="228.8" y="27.9">voltage,</text>
<text x="246.8" y="27.9">control</text>
<text x="204.7" y="32">current,</text>
<text x="222.4" y="32">log</text>
<text x="231.3" y="32">to</text>
<text x="238" y="32">computer</text>
<text x="39" y="119.9">Voltage</text>
<text x="56" y="119.9">Divider:</text>
<text x="220.4" y="119.9">Microcontroller</text>
<text x="20.4" y="124">Sense</text>
<text x="34.4" y="124">the</text>
<text x="43.3" y="124">total</text>
<text x="55.1" y="124">cell/panel</text>
<text x="78.1" y="124">voltage</text>
<text x="137.4" y="122.4">Solar</text>
<text x="150.2" y="122.4">Cell/Panel</text>
<text x="173.9" y="122.4">Hook-Up</text>
<text x="222.4" y="124">Pin</text>
<text x="231.4" y="124">Breakout</text>
<text x="221.2" y="128">for</text>
<text x="229.5" y="128">Debugging</text>
<text x="51.4" y="179.8">A</text>
<text x="56.5" y="179.8">short</text>
<text x="69.1" y="179.8">story</text>
<text x="81.4" y="179.8">explaining</text>
<text x="103.8" y="179.8">this</text>
<text x="113.8" y="179.8">project</text>
</g>
<text font-size="2.8" fill="#840000" x="160.4" y="196.8">Title:</text>
<g font-size="2.1" fill="#840000">
<text x="160.4" y="189.9">Sheet:</text>
<text x="160.4" y="192.6">File:</text>
<text x="166.5" y="192.6">panel-tester-hardware.kicad_sch</text>
<text x="160.4" y="202.8">KiCad</text>
<text x="160.4" y="200">Size:</text>
<text x="167.1" y="200">USLetter</text>
<text x="168.1" y="202.8">E.D.A.</text>
<text x="175.7" y="202.8">8.0.4</text>
<text x="182.4" y="200">Date:</text>
<text x="245.4" y="200.2">Rev:</text>
<text x="245.4" y="202.8">Id:</text>
<text x="249.5" y="202.8">1/1</text>
</g>
<g font-size="1.8" fill="#840000">
<text x="35" y="11.9">1</text>
<text x="85" y="11.9">2</text>
<text x="135" y="11.9">3</text>
<text x="185" y="11.9">4</text>
<text x="235" y="11.9">5</text>
<text x="10.3" y="35.9">A</text>
<text x="97.2" y="35.2">V_SOLAR_INPUT_POS</text>
<text x="267.7" y="35.9">A</text>
<text x="157.6" y="40.3">MCU_I2C_SDA</text>
<text x="157.6" y="42.9">MCU_I2C_SCL</text>
<text x="61.9" y="49.4" transform="rotate(-90 61.9 49.4)">DAC_OUTPUT</text>
<text x="19.2" y="58.1">DAC_CS</text>
<text x="17.1" y="63.2">DAC_MOSI</text>
<text x="18" y="60.6">DAC_SCK</text>
<text x="186" y="64.5">DAC_MOSI</text>
<text x="236.4" y="74.6">MCU_ADC_SENSE</text>
<text x="236.4" y="72.1">MCU_ALT_CURRENT_SENSE</text>
<text x="188.1" y="82.2">DAC_CS</text>
<text x="10.3" y="85.9">B</text>
<text x="114.5" y="84.8">MCU_ALT_CURRENT_SENSE</text>
<text x="186.9" y="89.9">DAC_SCK</text>
<text x="267.7" y="85.9">B</text>
<text x="247.8" y="101.3">MCU_I2C_SCL</text>
<text x="247.8" y="98.7">MCU_I2C_SDA</text>
<text x="137.9" y="130.5">V_SOLAR_INPUT_POS</text>
<text x="10.3" y="135.9">C</text>
<text x="29.4" y="133">V_SOLAR_INPUT_POS</text>
<text x="267.7" y="135.9">C</text>
<text x="216.4" y="141.9">MCU_ADC_SENSE</text>
<text x="29.4" y="147">MCU_ADC_SENSE</text>
<text x="137.9" y="148.3">V_SOLAR_INPUT_POS</text>
<text x="219.4" y="147">MCU_I2C_SDA</text>
<text x="219.5" y="144.5">MCU_I2C_SCL</text>
<text x="220.3" y="149.5">DAC_OUTPUT</text>
<text x="10.3" y="185.9">D</text>
<text x="267.7" y="185.9">D</text>
<text x="35" y="205.8">1</text>
<text x="85" y="205.8">2</text>
<text x="135" y="205.8">3</text>
<text x="185" y="205.8">4</text>
<text x="235" y="205.8">5</text>
</g>
<g font-size="1.8" fill="#006464">
<text x="126.9" y="20.9">+3V3</text>
<text x="139.4" y="22.7">JP2</text>
<text x="147.8" y="21.4">+5V</text>
<text x="149.5" y="28.8">C7</text>
<text x="149.2" y="30.6">0.1u</text>
<text x="32.1" y="40.2">0.1u</text>
<text x="32.9" y="37.7">C1</text>
<text x="40.5" y="37.4">+3V3</text>
<text x="111.8" y="41.5">R_SHUNT3</text>
<text x="141.8" y="39.8" transform="rotate(-90 141.8 39.8)">VS</text>
<text x="144.3" y="40.2">SDA</text>
<text x="152.4" y="36.2">GND</text>
<text x="210.2" y="38.7">+3V3</text>
<text x="217.7" y="38.7">+5V</text>
<text x="109.7" y="47.3">GND</text>
<text x="117.1" y="43.8">0.04</text>
<text x="133.9" y="47.9">IN-</text>
<text x="133.9" y="42.8">IN+</text>
<text x="144.4" y="42.8">SCL</text>
<text x="145.6" y="47.9">A1</text>
<text x="24.6" y="50.4">GND</text>
<text x="64.7" y="51.7">R5</text>
<text x="93.3" y="53.7">U3A</text>
<text x="129.5" y="53.9">U4</text>
<text x="141.8" y="51.6" transform="rotate(-90 141.8 51.6)">GND</text>
<text x="145.6" y="50.4">A0</text>
<text x="210.4" y="52" transform="rotate(-90 210.4 52)">VIN</text>
<text x="215.5" y="52.5" transform="rotate(-90 215.5 52.5)">3V3</text>
<text x="218" y="52.8" transform="rotate(-90 218 52.8)">+5V</text>
<text x="223.3" y="49.6">A1</text>
<text x="223.3" y="51.9">Arduino_UNO_R2</text>
<text x="34" y="58">~{CS}</text>
<text x="34" y="55.5">~{LDAC}</text>
<text x="41.5" y="54.1" transform="rotate(-90 41.5 54.1)">Vdd</text>
<text x="46.6" y="54.4" transform="rotate(-90 46.6 54.4)">Vref</text>
<text x="50.5" y="58">Vout</text>
<text x="64.2" y="54.2">10k</text>
<text x="87.8" y="58">+</text>
<text x="92.1" y="56.2">LM358</text>
<text x="103.6" y="58.5">10k</text>
<text x="115.6" y="54.2">C5</text>
<text x="115.6" y="56.7">100n</text>
<text x="125.7" y="59.3">Q2</text>
<text x="129.5" y="56.5">INA219AxD</text>
<text x="152.9" y="59.3">GND</text>
<text x="202.4" y="56.7">D0/RX</text>
<text x="202.4" y="59.3">D1/TX</text>
<text x="215.8" y="56.7">~{RESET}</text>
<text x="34" y="60.6">SCK</text>
<text x="34" y="63.1">SDI</text>
<text x="41.5" y="63.8" transform="rotate(-90 41.5 63.8)">Vss</text>
<text x="52.5" y="64.6">U1</text>
<text x="76.2" y="63.1">R6</text>
<text x="76.2" y="65.6">10k</text>
<text x="103.5" y="62.8">R11</text>
<text x="125.7" y="61.8">BS170</text>
<text x="138.9" y="65.6">GND</text>
<text x="202.4" y="61.8">D2</text>
<text x="202.4" y="64.4">D3</text>
<text x="216.1" y="61.8">IOREF</text>
<text x="49.3" y="67.2">MCP4921</text>
<text x="103.6" y="68.7">10k</text>
<text x="202.4" y="66.9">D4</text>
<text x="202.4" y="69.4">D5</text>
<text x="202.4" y="72">D6</text>
<text x="216.9" y="66.9">AREF</text>
<text x="219.2" y="72">A0</text>
<text x="38.6" y="75.8">GND</text>
<text x="71.6" y="74.5">GND</text>
<text x="103.5" y="73">R12</text>
<text x="125.7" y="73.3">R_SHUNT4</text>
<text x="125.7" y="75.8">0.04</text>
<text x="202.4" y="74.5">D7</text>
<text x="202.4" y="77.1">D8</text>
<text x="219.2" y="74.5">A1</text>
<text x="219.2" y="77.1">A2</text>
<text x="87.8" y="82.1">+</text>
<text x="91.8" y="80.6">LM358</text>
<text x="93" y="78.1">U3B</text>
<text x="117.1" y="80.1">GND</text>
<text x="160.9" y="78.3">+3V3</text>
<text x="202.4" y="79.6">D9</text>
<text x="202.4" y="82.1">D10</text>
<text x="214.3" y="82.1">SDA/A4</text>
<text x="219.2" y="79.6">A3</text>
<text x="235.6" y="80.6">+3V3</text>
<text x="202.4" y="84.7">D11</text>
<text x="202.4" y="87.2">D12</text>
<text x="202.4" y="89.8">D13</text>
<text x="214.4" y="84.7">SCL/A5</text>
<text x="89.6" y="94.1">10k</text>
<text x="157.5" y="92.3">C8</text>
<text x="157.5" y="94.8">0.1u</text>
<text x="164.7" y="91.9" transform="rotate(-90 164.7 91.9)">V+</text>
<text x="165.1" y="92.3">U3C</text>
<text x="165.1" y="94.8">LM358</text>
<text x="231.1" y="94.8">3k3</text>
<text x="232.2" y="92.6">R3</text>
<text x="243.8" y="92.3">R4</text>
<text x="243.8" y="94.8">3k3</text>
<text x="89.5" y="98.4">R10</text>
<text x="164.7" y="96.4" transform="rotate(-90 164.7 96.4)">V-</text>
<text x="210.4" y="96" transform="rotate(-90 210.4 96)">GND</text>
<text x="213" y="96" transform="rotate(-90 213 96)">GND</text>
<text x="215.5" y="96" transform="rotate(-90 215.5 96)">GND</text>
<text x="81.4" y="102.8" transform="rotate(-90 81.4 102.8)">2k</text>
<text x="85.7" y="102.9" transform="rotate(-90 85.7 102.9)">R9</text>
<text x="76.4" y="110.1">GND</text>
<text x="161.8" y="110.1">GND</text>
<text x="210.1" y="108.8">GND</text>
<text x="170.2" y="130.4">Screw_Terminal_01x02</text>
<text x="170.2" y="132.9">J1</text>
<text x="227.1" y="136.8">+3V3</text>
<text x="27.9" y="138">R1</text>
<text x="27.9" y="140.6">10k</text>
<text x="155.4" y="141.8">GND</text>
<text x="166.4" y="141.8">J2</text>
<text x="228.3" y="139.3">+5V</text>
<text x="247.7" y="143.1">J3</text>
<text x="161.8" y="144.4">Conn_01x02</text>
<text x="246.9" y="145.6">Conn_01x07</text>
<text x="27.9" y="153.3">R2</text>
<text x="27.9" y="155.8">2k</text>
<text x="229.6" y="152">GND</text>
<text x="155.4" y="159.6">GND</text>
<text x="23.4" y="166">GND</text>
</g>
<g font-size="1.8" fill="#0000c2">
<text x="18.8" y="27.8">Shunt</text>
<text x="18.8" y="29.8">handle</text>
<text x="25.3" y="27.8">should</text>
<text x="26.3" y="29.8">1A</text>
<text x="29.8" y="29.8">max</text>
<text x="73.4" y="40.5">V_SHUNT_MAX =</text>
<text x="90.3" y="40.5">40</text>
<text x="93.9" y="40.5">mV</text>
<text x="259.9" y="40.7" transform="rotate(-90 259.9 40.7)">10,</text>
<text x="259.9" y="36.5" transform="rotate(-90 259.9 36.5)">11</text>
<text x="73.4" y="42.5">MAX_LOAD_CURRENT =</text>
<text x="73.4" y="44.6">R_SHUNT3</text>
<text x="84.2" y="44.6">=</text>
<text x="86.9" y="44.6">40</text>
<text x="90.5" y="44.6">mV/1</text>
<text x="96.3" y="42.5">1</text>
<text x="97" y="44.6">A =</text>
<text x="98.7" y="42.5">A</text>
<text x="102" y="44.6">40</text>
<text x="105.6" y="44.6">mOhms</text>
<text x="259.9" y="46.6" transform="rotate(-90 259.9 46.6)">6,</text>
<text x="259.9" y="43.7" transform="rotate(-90 259.9 43.7)">9,</text>
<text x="156" y="50.1">I2C</text>
<text x="160.2" y="50.1">Address</text>
<text x="168.7" y="50.1">=</text>
<text x="171.5" y="50.1">0x40</text>
<text x="259.9" y="52.6" transform="rotate(-90 259.9 52.6)">3,</text>
<text x="259.9" y="49.6" transform="rotate(-90 259.9 49.6)">5,</text>
<text x="259.9" y="63.8" transform="rotate(-90 259.9 63.8)">PWM Pins:</text>
<text x="235.8" y="68.7">Voltage</text>
<text x="244" y="68.7">Sensing</text>
<text x="54.2" y="79.1">Optional</text>
<text x="55.2" y="81.1">R5</text>
<text x="58.8" y="81.1">and</text>
<text x="63.3" y="79.1">Voltage</text>
<text x="63.5" y="81.1">R6</text>
<text x="67.1" y="81.1">not</text>
<text x="71.3" y="81.1">needed</text>
<text x="71.5" y="79.1">Divider;</text>
<text x="109.7" y="91.5">Gain</text>
<text x="109.7" y="93.6">by</text>
<text x="113" y="93.6">factor</text>
<text x="115.1" y="91.5">Op-Amp</text>
<text x="119.8" y="93.6">of</text>
<text x="122.9" y="93.6">6</text>
<text x="124.2" y="91.5">amplifies</text>
<text x="246.8" y="104">Current</text>
<text x="250" y="106">Method</text>
<text x="254.9" y="104">Sensing</text>
<text x="257.8" y="106">1</text>
<text x="54.9" y="131.3">Voltage</text>
<text x="63" y="131.3">Divider:</text>
<text x="57.2" y="133.4">Max</text>
<text x="57.2" y="135.4">Max</text>
<text x="57.2" y="137.4">Target</text>
<text x="62" y="133.4">Input</text>
<text x="62" y="135.4">Output</text>
<text x="64.2" y="137.4">Ratio</text>
<text x="68" y="133.4">Voltage</text>
<text x="69.4" y="135.4">Voltage</text>
<text x="70.3" y="137.4">=</text>
<text x="73.1" y="137.4">3.3/20</text>
<text x="78.9" y="133.4">20V</text>
<text x="80.3" y="135.4">3.3V</text>
<text x="83.6" y="133.4">(safe</text>
<text x="83.7" y="137.4">0.165</text>
<text x="85.6" y="135.4">(to</text>
<text x="89.5" y="135.4">microcontroller)</text>
<text x="89.6" y="133.4">over-estimate)</text>
<text x="57.2" y="139.5">Minimum</text>
<text x="57.2" y="141.5">Let</text>
<text x="57.2" y="143.6">V_out</text>
<text x="61.2" y="141.5">R_Top</text>
<text x="63.5" y="143.6">=</text>
<text x="66.2" y="143.6">V_in</text>
<text x="66.7" y="139.5">Sum</text>
<text x="67.9" y="141.5">=</text>
<text x="70.6" y="141.5">10k</text>
<text x="71.2" y="143.6">x</text>
<text x="71.9" y="139.5">for</text>
<text x="73.4" y="143.6">(R_Bottom)/(R_Top</text>
<text x="75.8" y="139.5">5mA</text>
<text x="80.9" y="139.5">leakage</text>
<text x="92.2" y="139.5">20V/0.005</text>
<text x="92.9" y="143.6">+</text>
<text x="95.6" y="143.6">R_Bottom)</text>
<text x="106.4" y="139.5">4k_ohm</text>
<text x="54.9" y="149.7">V_out</text>
<text x="57.2" y="145.6">Thus,</text>
<text x="61.1" y="149.7">=</text>
<text x="63.3" y="145.6">R_Bottom</text>
<text x="63.9" y="149.7">3.3</text>
<text x="73.4" y="145.6">=</text>
<text x="76.1" y="145.6">1976</text>
<text x="82.1" y="145.6">ohms</text>
<text x="54.9" y="151.8">V_in</text>
<text x="54.9" y="153.8">R_top</text>
<text x="54.9" y="155.8">I_leakage</text>
<text x="59.8" y="151.8">=</text>
<text x="61.3" y="153.8">=</text>
<text x="62.6" y="151.8">20</text>
<text x="64" y="153.8">10000</text>
<text x="64.9" y="155.8">=</text>
<text x="67.7" y="155.8">0.005</text>
<text x="54.9" y="157.9">min_sum</text>
<text x="54.9" y="159.9">R_bottom</text>
<text x="64.3" y="157.9">=</text>
<text x="64.9" y="159.9">=</text>
<text x="67.1" y="157.9">V_in</text>
<text x="67.6" y="159.9">(V_out</text>
<text x="72" y="157.9">/</text>
<text x="74.5" y="157.9">I_leakage</text>
<text x="74.7" y="159.9">*</text>
<text x="76.8" y="159.9">R_top)</text>
<text x="86.6" y="159.9">(V_in</text>
<text x="95.2" y="159.9">V_out)</text>
<text x="54.9" y="164">Real</text>
<text x="60.2" y="164">Divider</text>
<text x="67.8" y="164">Ratio</text>
<text x="73.9" y="164">=</text>
<text x="76.7" y="164">2k</text>
<text x="82.6" y="164">(10k</text>
<text x="88" y="164">+</text>
<text x="90.8" y="164">2k)</text>
<text x="95" y="164">=</text>
<text x="97.8" y="164">0.16666</text>
<text x="184.5" y="168">TODO: maybe</text>
<text x="198.4" y="168">add</text>
<text x="203" y="168">driver</text>
<text x="209.6" y="168">to</text>
<text x="212.6" y="168">apply</text>
<text x="218.9" y="168">voltage</text>
<text x="226.9" y="168">to</text>
<text x="230" y="168">panel</text>
<text x="236.4" y="168">shortly</text>
<text x="54.9" y="168.1">Rev</text>
<text x="59.4" y="168.1">0</text>
<text x="61.7" y="168.1">Perfboard</text>
<text x="72.2" y="168.1">=</text>
<text x="74.9" y="168.1">9.68k,</text>
<text x="81.9" y="168.1">2.18k,</text>
<text x="89" y="168.1">so</text>
<text x="92.3" y="168.1">ratio</text>
<text x="97.9" y="168.1">=</text>
<text x="100.7" y="168.1">0.183811</text>
<text x="17.1" y="188.8">their</text>
<text x="18.8" y="186.8">This</text>
<text x="22.6" y="188.8">I-V</text>
<text x="23.7" y="186.8">solar</text>
<text x="27" y="188.8">and</text>
<text x="29.7" y="186.8">panel</text>
<text x="31.6" y="188.8">P-V</text>
<text x="36.1" y="186.8">load</text>
<text x="36.7" y="188.8">curves.</text>
<text x="41.3" y="186.8">tester</text>
<text x="44.6" y="188.8">It</text>
<text x="47.1" y="188.8">uses</text>
<text x="48" y="186.8">is</text>
<text x="50" y="190.8">MOSFET in</text>
<text x="50.8" y="186.8">design</text>
<text x="52.6" y="188.8">two</text>
<text x="57" y="188.8">methods</text>
<text x="58.1" y="186.8">to</text>
<text x="61.1" y="186.8">apply</text>
<text x="61.3" y="190.8">its</text>
<text x="64.8" y="190.8">linear</text>
<text x="66.1" y="188.8">for</text>
<text x="67.4" y="186.8">a</text>
<text x="69.7" y="186.8">known,</text>
<text x="70" y="188.8">current</text>
<text x="71.5" y="190.8">region</text>
<text x="77.3" y="186.8">consistent,</text>
<text x="77.9" y="188.8">sensing;</text>
<text x="78.6" y="190.8">with</text>
<text x="83.5" y="190.8">an</text>
<text x="86.9" y="188.8">a</text>
<text x="87" y="190.8">op-amp</text>
<text x="88.8" y="186.8">variable</text>
<text x="89.2" y="188.8">current</text>
<text x="96" y="190.8">and</text>
<text x="97.1" y="188.8">sense</text>
<text x="97.5" y="186.8">load</text>
<text x="100.7" y="190.8">another</text>
<text x="102.8" y="186.8">to</text>
<text x="103.7" y="188.8">shunt</text>
<text x="105.9" y="186.8">solar</text>
<text x="109" y="190.8">shunt</text>
<text x="110.1" y="188.8">resistor</text>
<text x="111.8" y="186.8">cells</text>
<text x="115.4" y="190.8">resistor.</text>
<text x="117.5" y="186.8">and/or</text>
<text x="118.4" y="188.8">and</text>
<text x="123.1" y="188.8">precision</text>
<text x="125.4" y="186.8">panels</text>
<text x="132.8" y="186.8">in</text>
<text x="132.9" y="188.8">current</text>
<text x="135.7" y="186.8">order</text>
<text x="140.8" y="188.8">sense</text>
<text x="141.9" y="186.8">to</text>
<text x="144.9" y="186.8">characterize</text>
<text x="147.4" y="188.8">IC,</text>
<text x="151" y="188.8">AND,</text>
<text x="24.7" y="194.9">The</text>
<text x="29.1" y="194.9">microcontroller</text>
<text x="44.8" y="194.9">will</text>
<text x="49.2" y="194.9">log</text>
<text x="53.4" y="194.9">information</text>
<text x="65.4" y="194.9">about</text>
<text x="71.9" y="194.9">the</text>
<text x="76.1" y="194.9">total</text>
<text x="81.6" y="194.9">panel/cell</text>
<text x="92.9" y="194.9">voltage</text>
<text x="100.9" y="194.9">and</text>
<text x="105.5" y="194.9">current</text>
<text x="113.5" y="194.9">over</text>
<text x="118.6" y="194.9">UART for</text>
<text x="128.3" y="194.9">plotting</text>
<text x="136.8" y="194.9">and</text>
<text x="141.4" y="194.9">analysis.</text>
<text x="30.7" y="199">This</text>
<text x="35.6" y="199">schematic</text>
<text x="46.4" y="199">will</text>
<text x="50.8" y="199">first</text>
<text x="55.9" y="199">be</text>
<text x="59.3" y="199">built</text>
<text x="64.8" y="199">on</text>
<text x="68.2" y="199">a</text>
<text x="70.6" y="199">perfboard,</text>
<text x="81.5" y="199">and</text>
<text x="86.1" y="199">will</text>
<text x="90.5" y="199">likely</text>
<text x="96.7" y="199">be</text>
<text x="100.1" y="199">manufactured</text>
<text x="114.3" y="199">into</text>
<text x="119.1" y="199">a</text>
<text x="121.4" y="199">PCB</text>
<text x="126.4" y="199">shortly</text>
<text x="134" y="199">thereafter.</text>
</g>
<g font-size="1.8" fill="#a90000">
<text x="135.2" y="25.1">1</text>
<text x="140.7" y="28.6" transform="rotate(-90 140.7 28.6)">2</text>
<text x="145.3" y="25.1">3</text>
<text x="131.4" y="41.7">8</text>
<text x="140.7" y="36.3" transform="rotate(-90 140.7 36.3)">5</text>
<text x="149.2" y="39.1">3</text>
<text x="149.2" y="41.7">4</text>
<text x="131.4" y="46.7">7</text>
<text x="149.2" y="46.7">1</text>
<text x="209.3" y="47.7" transform="rotate(-90 209.3 47.7)">8</text>
<text x="214.4" y="47.7" transform="rotate(-90 214.4 47.7)">4</text>
<text x="216.9" y="47.7" transform="rotate(-90 216.9 47.7)">5</text>
<text x="40.4" y="49" transform="rotate(-90 40.4 49)">1</text>
<text x="45.5" y="49" transform="rotate(-90 45.5 49)">6</text>
<text x="149.2" y="49.3">2</text>
<text x="31" y="56.9">2</text>
<text x="31" y="59.4">3</text>
<text x="31" y="54.4">5</text>
<text x="56.4" y="56.9">8</text>
<text x="85.7" y="56.9">3</text>
<text x="98.4" y="59.4">1</text>
<text x="116.1" y="59.4">2</text>
<text x="122.9" y="56.6" transform="rotate(-90 122.9 56.6)">1</text>
<text x="140.7" y="54" transform="rotate(-90 140.7 54)">6</text>
<text x="199.3" y="55.6">15</text>
<text x="199.3" y="58.2">16</text>
<text x="222.8" y="55.6">3</text>
<text x="31" y="62">4</text>
<text x="85.7" y="62">2</text>
<text x="122.9" y="64.2" transform="rotate(-90 122.9 64.2)">3</text>
<text x="199.3" y="60.7">17</text>
<text x="199.3" y="63.2">18</text>
<text x="199.3" y="65.8">19</text>
<text x="222.2" y="65.8">30</text>
<text x="222.8" y="60.7">2</text>
<text x="40.4" y="66.7" transform="rotate(-90 40.4 66.7)">7</text>
<text x="199.3" y="68.3">20</text>
<text x="199.3" y="70.9">21</text>
<text x="222.8" y="70.9">9</text>
<text x="199.3" y="73.4">22</text>
<text x="199.3" y="75.9">23</text>
<text x="222.2" y="73.4">10</text>
<text x="222.2" y="75.9">11</text>
<text x="85.7" y="81">5</text>
<text x="98.4" y="83.6">7</text>
<text x="199.3" y="78.5">24</text>
<text x="199.3" y="81">25</text>
<text x="199.3" y="83.6">26</text>
<text x="222.2" y="78.5">12</text>
<text x="222.2" y="81">13</text>
<text x="222.2" y="83.6">14</text>
<text x="85.7" y="86.1">6</text>
<text x="163.6" y="87.7" transform="rotate(-90 163.6 87.7)">8</text>
<text x="199.3" y="86.1">27</text>
<text x="199.3" y="88.6">28</text>
<text x="163.6" y="99.1" transform="rotate(-90 163.6 99.1)">4</text>
<text x="209.3" y="99.1" transform="rotate(-90 209.3 99.1)">29</text>
<text x="211.8" y="98.5" transform="rotate(-90 211.8 98.5)">6</text>
<text x="214.4" y="98.5" transform="rotate(-90 214.4 98.5)">7</text>
<text x="163.8" y="131.8">1</text>
<text x="163.8" y="129.3">2</text>
<text x="241.2" y="135.6">1</text>
<text x="241.2" y="138.2">2</text>
<text x="241.2" y="140.7">3</text>
<text x="241.2" y="143.3">4</text>
<text x="163.8" y="149.6">1</text>
<text x="163.8" y="147.1">2</text>
<text x="241.2" y="145.8">5</text>
<text x="241.2" y="148.3">6</text>
<text x="241.2" y="150.9">7</text>
</g>
</svg>
